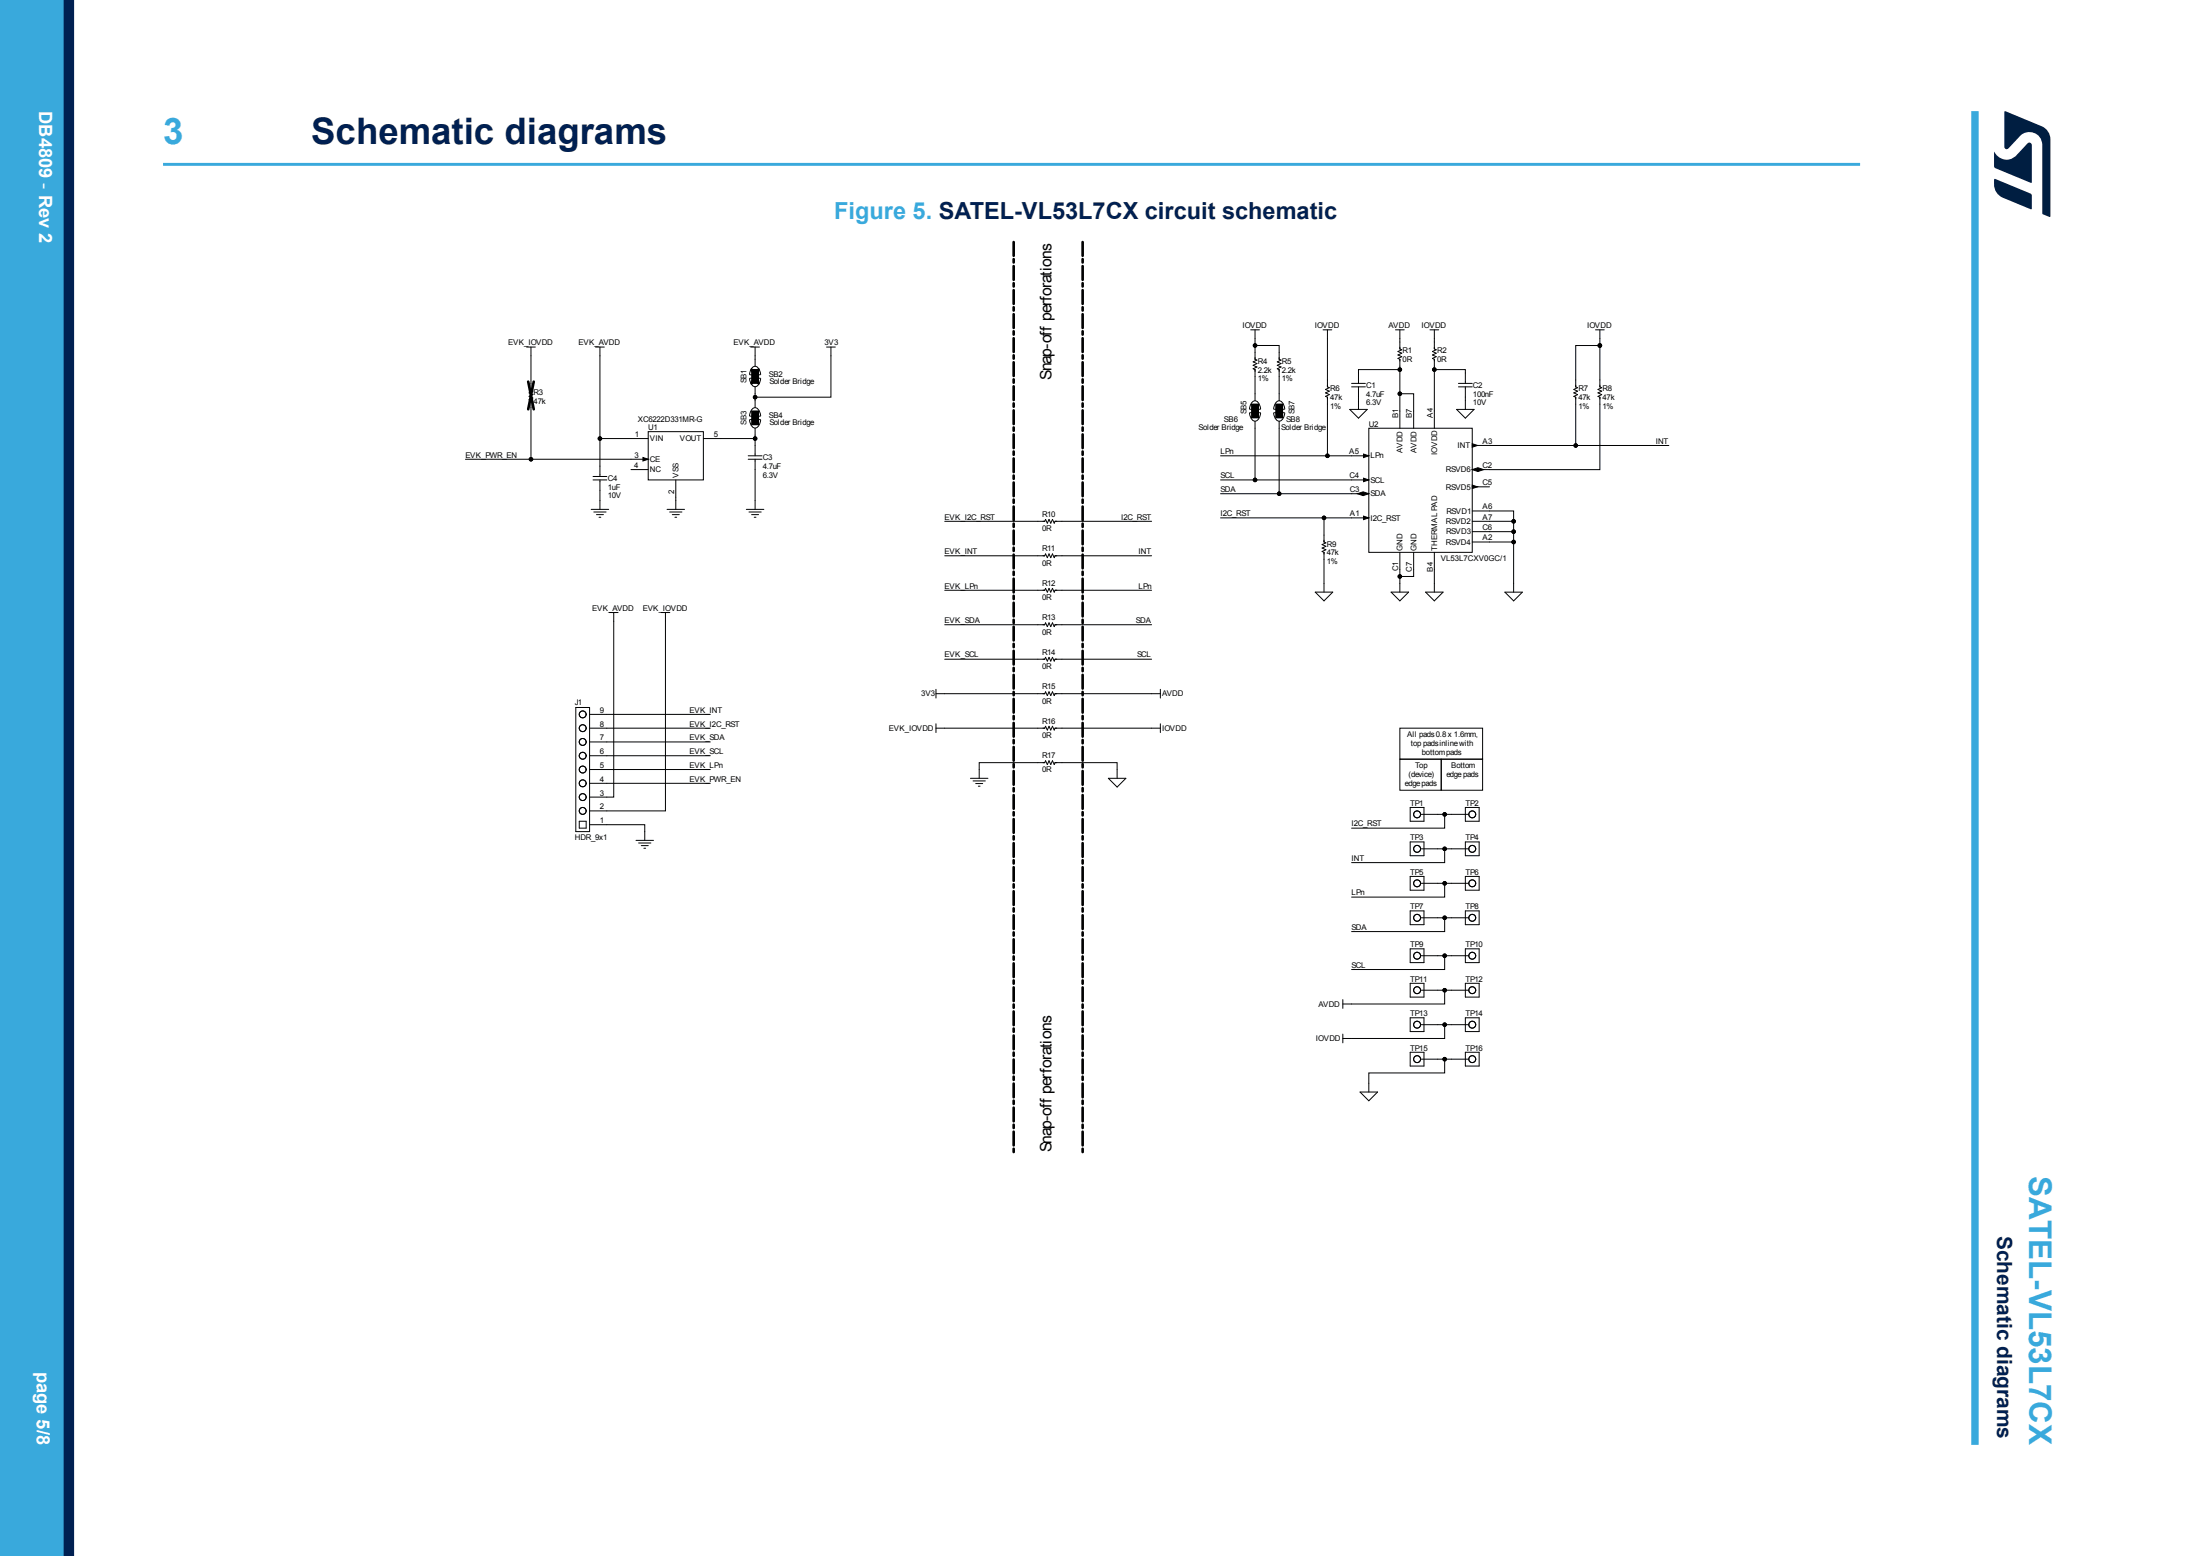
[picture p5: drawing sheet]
<svg xmlns="http://www.w3.org/2000/svg" width="297mm" height="210mm" viewBox="0 0 297 210" stroke-linecap="round" stroke-linejoin="round" font-family="sans-serif">
<path d="M22 22.2h229" fill="none" stroke="#39a9dc" stroke-width=".4"/>
<g fill="none" stroke="#000" stroke-width=".13">
<path d="M71.1 46.8h1.1M71.6 46.8v5.9l.3 .1-.5 .2 .5 .3-.5 .2 .5 .2-.5 .3 .2 .1v7.9M80.4 46.8h1.1M81 46.8v12.4M87.5 58.3h7.4v6.5h-7.4zM87.5 59.2h-6.5v5.1M101.1 56.1a1.04 1.04 0 0 1 .9-1.1 1.18 1.18 0 0 1 .6 1.1M101.1 50.5a1.04 1.04 0 0 1 .9-1.1 1.18 1.18 0 0 1 .6 1.1M101.2 56.6h1.4M101.2 56.2h1.4M101.2 51h1.4M101.2 50.6h1.4"/>
<path d="M101.3 46.8h1.2M101.4 49.9h1v1.8h-1zM101.4 55.5h1v1.8h-1zM101.9 57.8v1.4h-7M101.9 52.2v2.8M101.9 46.8v2.6M101.9 59.2v2.3M102.6 56.7a1.05 1.05 0 0 1-.8 1.1 1.17 1.17 0 0 1-.7-1.1M102.6 51.1a1.05 1.05 0 0 1-.8 1.1 1.17 1.17 0 0 1-.7-1.1M111.5 46.8h1.2M112.1 46.8v6.8h-10.2M168.6 55.2a1.04 1.04 0 0 1 .9-1.1 1.18 1.18 0 0 1 .6 1.1"/>
<path d="M168.7 55.7h1.4M168.7 55.2h1.4M168.8 44.5h1.1M168.9 54.5h.9v1.9h-.9zM169.4 44.5v4l.2 .1-.5 .2 .5 .3-.5 .2 .5 .2-.5 .3 .3 .1v4.2M169.4 56.9v7.9M169.4 46.6h3.2v1.9l.3 .1-.5 .2 .5 .3-.5 .2 .5 .2-.5 .3 .2 .1v4.2M170.1 55.7a1.05 1.05 0 0 1-.8 1.1 1.17 1.17 0 0 1-.7-1.1M171.9 55.2a1.03 1.03 0 0 1 .8-1.1 1.18 1.18 0 0 1 .7 1.1M171.9 55.7h1.4M171.9 55.2h1.4M172.1 54.5h1v1.9h-1z"/>
<path d="M172.6 56.9v9.7M173.4 55.7a1.05 1.05 0 0 1-.9 1.1 1.16 1.16 0 0 1-.6-1.1M178.5 44.5h1.2M179.1 44.5v7.7l.3 .1-.5 .3 .5 .2-.5 .2 .5 .3-.5 .2 .2 .1v7.9M182.1 55.3h2.4l-1.2 1.1zM182.4 52.2h1.8M182.4 51.7h1.8M183.3 52.2v3.1M184.7 57.8h14v16.7h-14zM188.3 44.5h1.2M188.9 57.8v-4.7h1.9v4.7M188.9 44.5v2.6l.3 .1-.6 .2 .6 .3-.6 .2 .6 .2-.6 .3 .3 .1v4.6"/>
<path d="M188.9 49.9h-5.6v1.8M193 44.5h1.1M193.5 49.9h4.2v1.8M193.5 44.5v2.6l.3 .1-.5 .2 .5 .3-.5 .2 .5 .2-.5 .3 .2 .1v9.3M196.6 55.3h2.3l-1.2 1.1zM196.8 52.2h1.9M196.8 51.7h1.9M197.7 52.2v3.1M198.7 59.9l.7 .2-.7 .3zM215.3 44.5h1.2M215.9 44.5v7.7l.2 .1-.5 .3 .5 .2-.5 .2 .5 .3-.5 .2 .3 .1v9.8h-17.2M215.9 46.6h-3.3v5.6l.3 .1-.5 .3 .5 .2-.5 .2 .5 .3-.5 .2 .2 .1v6.5"/>
<path d="M62.8 62h24.7M79.8 68.7h2.3M80 64.3h1.9M80 64.8h1.9M80.1 69.1h1.7M80.5 69.5h.9M80.8 69.8h.3M81 64.8v3.9M85.1 63.4h2.4M86.8 61.7l.7 .3-.7 .2zM90 68.7h2.4M90.4 69.1h1.6"/>
<path d="M90.7 69.5h1M91.1 69.8h.2M91.2 64.8v3.9M100.7 68.7h2.4M101 61.5h1.8M101 62h1.8M101.1 69.1h1.6M101.4 69.5h1M101.8 69.8h.2M101.9 62v6.7M127.5 79.7h13.5l.1-.3 .2 .5 .3-.5 .2 .5 .2-.5 .3 .5 .1-.2h13M127.5 75h13.5l.1-.2 .2 .5 .3-.5 .2 .5 .2-.5 .3 .5 .1-.3h13"/>
<path d="M127.5 70.4h13.5l.1-.3 .2 .5 .3-.5 .2 .5 .2-.5 .3 .5 .1-.2h13M164.7 69.9h20M164.7 64.8h20M164.7 61.5h20M164.7 66.6h20M177.5 79.9h2.3l-1.1 1.2zM178.7 69.9v3.2l.2 .2-.5 .2 .5 .2-.5 .3 .5 .2-.5 .2 .3 .1v5.4M183.2 66.6l.7-.2v.5zM184 66.4l.7 .2-.7 .3zM184 61.3l.7 .2-.7 .3zM184 64.5l.7 .3-.7 .2zM184 69.7l.7 .2-.7 .2z"/>
<path d="M187.7 79.9h2.4l-1.2 1.2zM188.9 74.5v3.3h1.9v-3.3M188.9 77.8v2.1M192.4 79.9h2.3l-1.2 1.2zM193.5 74.5v5.4M198.7 70.4h5.5v9.5M198.7 69h5.5v1.4M198.7 60.1h26.5M198.7 71.8h5.5M198.7 65.7h2.3M198.7 73.1h5.5M198.7 65.5l.7 .2-.7 .2z"/>
<path d="M198.7 63.4l.7-.3v.5zM199.5 63.1l.7 .3-.7 .2zM203.1 79.9h2.3l-1.2 1.2zM77.7 95.5h1.9v16.7h-1.9zM79.6 98.3h16.2M79.6 96.4h16.2M82.2 82.7h1.2M82.8 82.7v24.9h-3.2M89.2 82.7h1.2M89.8 82.7v26.7h-10.2M126.3 93.6h14.7l.1-.2 .2 .5 .3-.5 .2 .5 .2-.5 .3 .5 .1-.3h14.2M126.3 98.3h14.7l.1-.3 .2 .5 .3-.5 .2 .5 .2-.5 .3 .5 .1-.2h14.2"/>
<path d="M126.3 93v1.2M126.3 97.7v1.2M127.5 89h13.5l.1-.3 .2 .5 .3-.5 .2 .5 .2-.5 .3 .5 .1-.2h13M127.5 84.3h13.5l.1-.2 .2 .5 .3-.5 .2 .5 .2-.5 .3 .5 .1-.3h13M156.6 93v1.2M156.6 97.7v1.2M188.9 98.3h11.2v4.2h-11.2zM78.2 110.8h.9v1h-.9zM79.6 111.3h7.4v2.1M79.6 105.7h16.2M79.6 103.9h16.2M79.6 102h16.2"/>
<path d="M79.6 100.1h16.2M85.8 113.4h2.4M86.2 113.8h1.6M86.5 114.1h1M86.9 114.5h.2M131 105h2.3M131.3 105.4h1.7M131.7 105.8h.9M132 106.1h.3M132.1 105v-2.1h8.9l.1-.2 .2 .5 .3-.5 .2 .5 .2-.5 .3 .5 .1-.3h8.3v2.1M149.6 105h2.3l-1.2 1.2zM188.9 102.5h5.6v4.2h-5.6z"/>
<path d="M190.3 113.6h1.8v1.9h-1.8zM190.3 118.3h1.8v1.8h-1.8zM190.3 109h1.8v1.8h-1.8zM191.7 119.2h6.5M191.7 114.6h6.5M191.7 109.9h6.5M194.5 102.5h5.6v4.2h-5.6zM194.9 119.2v1.9h-12.5M194.9 114.6v1.8h-12.5M194.9 109.9v1.9h-12.5M197.7 109h1.9v1.8h-1.9zM197.7 113.6h1.9v1.9h-1.9z"/>
<path d="M197.7 118.3h1.9v1.8h-1.9zM181.2 134.9v1.2M181.2 139.6v1.1M190.3 122.9h1.8v1.9h-1.8zM190.3 128.1h1.8v1.8h-1.8zM190.3 132.7h1.8v1.9h-1.8zM190.3 137.4h1.8v1.8h-1.8zM191.7 138.3h6.5M191.7 133.6h6.5M191.7 129h6.5M191.7 123.9h6.5M194.9 138.3v1.9h-13.7"/>
<path d="M194.9 133.6v1.9h-13.7M194.9 129v1.8h-12.5M194.9 123.9v1.8h-12.5M197.7 122.9h1.9v1.9h-1.9zM197.7 128.1h1.9v1.8h-1.9zM197.7 132.7h1.9v1.9h-1.9zM197.7 137.4h1.9v1.8h-1.9zM183.5 147.4h2.4l-1.2 1.2zM190.3 142h1.8v1.9h-1.8zM191.7 142.9h6.5M194.9 142.9v1.9h-10.2v2.6M197.7 142h1.9v1.9h-1.9z"/>
<circle cx="81" cy="59.2" r=".24"/>
<circle cx="101.9" cy="59.2" r=".24"/>
<circle cx="101.9" cy="53.6" r=".24"/>
<circle cx="169.4" cy="46.6" r=".24"/>
<circle cx="188.9" cy="53.1" r=".24"/>
<circle cx="188.9" cy="49.9" r=".24"/>
<circle cx="193.5" cy="49.9" r=".24"/>
<circle cx="215.9" cy="46.6" r=".24"/>
<circle cx="71.6" cy="62" r=".24"/>
<circle cx="169.4" cy="64.8" r=".24"/>
<circle cx="172.6" cy="66.6" r=".24"/>
<circle cx="178.7" cy="69.9" r=".24"/>
<circle cx="179.1" cy="61.5" r=".24"/>
<circle cx="188.9" cy="77.8" r=".24"/>
<circle cx="204.2" cy="71.8" r=".24"/>
<circle cx="204.2" cy="73.1" r=".24"/>
<circle cx="204.2" cy="70.4" r=".24"/>
<circle cx="212.6" cy="60.1" r=".24"/>
<circle cx="78.6" cy="96.4" r=".47"/>
<circle cx="78.6" cy="98.3" r=".47"/>
<circle cx="78.6" cy="109.4" r=".47"/>
<circle cx="78.6" cy="107.6" r=".47"/>
<circle cx="78.6" cy="103.9" r=".47"/>
<circle cx="78.6" cy="102" r=".47"/>
<circle cx="78.6" cy="100.1" r=".47"/>
<circle cx="78.6" cy="105.7" r=".47"/>
<circle cx="191.2" cy="114.6" r=".47"/>
<circle cx="191.2" cy="109.9" r=".47"/>
<circle cx="191.2" cy="119.2" r=".47"/>
<circle cx="194.9" cy="114.6" r=".24"/>
<circle cx="194.9" cy="119.2" r=".24"/>
<circle cx="194.9" cy="109.9" r=".24"/>
<circle cx="198.7" cy="114.6" r=".47"/>
<circle cx="198.7" cy="109.9" r=".47"/>
<circle cx="198.7" cy="119.2" r=".47"/>
<circle cx="198.7" cy="119.2" r=".46"/>
<circle cx="198.7" cy="109.9" r=".46"/>
<circle cx="198.7" cy="114.6" r=".46"/>
<circle cx="191.2" cy="138.3" r=".47"/>
<circle cx="191.2" cy="133.6" r=".47"/>
<circle cx="191.2" cy="129" r=".47"/>
<circle cx="191.2" cy="123.9" r=".47"/>
<circle cx="194.9" cy="133.6" r=".24"/>
<circle cx="194.9" cy="138.3" r=".24"/>
<circle cx="194.9" cy="129" r=".24"/>
<circle cx="194.9" cy="123.9" r=".24"/>
<circle cx="198.7" cy="133.6" r=".46"/>
<circle cx="198.7" cy="129" r=".46"/>
<circle cx="198.7" cy="123.9" r=".46"/>
<circle cx="198.7" cy="138.3" r=".47"/>
<circle cx="198.7" cy="138.3" r=".46"/>
<circle cx="198.7" cy="123.9" r=".47"/>
<circle cx="198.7" cy="133.6" r=".47"/>
<circle cx="198.7" cy="129" r=".47"/>
<circle cx="191.2" cy="142.9" r=".47"/>
<circle cx="194.9" cy="142.9" r=".24"/>
<circle cx="198.7" cy="142.9" r=".47"/>
<circle cx="198.7" cy="142.9" r=".46"/>
</g>
<g fill="none" stroke="#000" stroke-width=".35">
<path d="M136.8 32.7v1.8M136.8 35v.4M136.8 35.9v1.9M136.8 38.2v.5M136.8 39.2v1.8M146.1 32.7v1.8M146.1 35v.4M146.1 35.9v1.9M146.1 38.2v.5M146.1 39.2v1.8M71.3 51.5l.7 3.7M72 51.5l-.7 3.7"/>
<path d="M101.4 49.9l1 1.8M102.4 49.9l-1 1.8M136.8 41.5v.4M136.8 42.4v1.9M136.8 44.7v.5M136.8 45.6v1.9M136.8 48v.4M136.8 48.9v1.8M136.8 51.2v.4M136.8 52.1v1.9M136.8 54.4v.5M136.8 55.4v1.8"/>
<path d="M136.8 57.7v.4M136.8 58.6v1.9M146.1 41.5v.4M146.1 42.4v1.9M146.1 44.7v.5M146.1 45.6v1.9M146.1 48v.4M146.1 48.9v1.8M146.1 51.2v.4M146.1 52.1v1.9M146.1 54.4v.5M146.1 55.4v1.8"/>
<path d="M146.1 57.7v.4M146.1 58.6v1.9M136.8 60.9v.5M136.8 61.9v1.8M136.8 64.2v.4M136.8 65.1v1.9M136.8 67.4v.5M136.8 68.4v1.8M136.8 70.7v.4M136.8 71.6v1.9M136.8 73.9v.5M136.8 74.9v1.8"/>
<path d="M136.8 77.2v.4M136.8 78.1v1.8M146.1 60.9v.5M146.1 61.9v1.8M146.1 64.2v.4M146.1 65.1v1.9M146.1 67.4v.5M146.1 68.4v1.8M146.1 70.7v.4M146.1 71.6v1.9M146.1 73.9v.5M146.1 74.9v1.8"/>
<path d="M146.1 77.2v.4M146.1 78.1v1.8M136.8 80.4v.4M136.8 81.3v1.9M136.8 83.6v.5M136.8 84.6v1.8M136.8 86.9v.4M136.8 87.8v1.9M136.8 90.1v.5M136.8 91.1v1.8M136.8 93.4v.4M136.8 94.3v1.9"/>
<path d="M136.8 96.6v.5M136.8 97.6v1.8M136.8 99.9v.4M146.1 80.4v.4M146.1 81.3v1.9M146.1 83.6v.5M146.1 84.6v1.8M146.1 86.9v.4M146.1 87.8v1.9M146.1 90.1v.5M146.1 91.1v1.8M146.1 93.4v.4"/>
<path d="M146.1 94.3v1.9M146.1 96.6v.5M146.1 97.6v1.8M146.1 99.9v.4M136.8 100.8v1.9M136.8 103.1v.5M136.8 104.1v1.8M136.8 106.4v.4M136.8 107.3v1.9M136.8 109.6v.5M136.8 110.5v1.9M136.8 112.9v.4"/>
<path d="M136.8 113.8v1.8M136.8 116.1v.4M136.8 117v1.9M136.8 119.3v.5M146.1 100.8v1.9M146.1 103.1v.5M146.1 104.1v1.8M146.1 106.4v.4M146.1 107.3v1.9M146.1 109.6v.5M146.1 110.5v1.9M146.1 112.9v.4"/>
<path d="M146.1 113.8v1.8M146.1 116.1v.4M146.1 117v1.9M146.1 119.3v.5M136.8 120.3v1.8M136.8 122.6v.4M136.8 123.5v1.9M136.8 125.8v.5M136.8 126.8v1.8M136.8 129.1v.4M136.8 130v1.9M136.8 132.3v.5"/>
<path d="M136.8 133.3v1.8M136.8 135.6v.4M136.8 136.5v1.9M136.8 138.8v.5M136.8 139.8v1.8M146.1 120.3v1.8M146.1 122.6v.4M146.1 123.5v1.9M146.1 125.8v.5M146.1 126.8v1.8M146.1 129.1v.4M146.1 130v1.9"/>
<path d="M146.1 132.3v.5M146.1 133.3v1.8M146.1 135.6v.4M146.1 136.5v1.9M146.1 138.8v.5M146.1 139.8v1.8M136.8 142.1v.4M136.8 143v1.8M136.8 145.3v.4M136.8 146.2v1.9M136.8 148.5v.5M136.8 149.5v1.8"/>
<path d="M136.8 151.8v.4M136.8 152.7v1.9M136.8 155v.5M146.1 142.1v.4M146.1 143v1.8M146.1 145.3v.4M146.1 146.2v1.9M146.1 148.5v.5M146.1 149.5v1.8M146.1 151.8v.4M146.1 152.7v1.9M146.1 155v.5"/>
</g>
<g fill="#000">
<path d="M86.8 61.7l.7 .3-.7 .2zM183.2 66.6l.7-.2v.5zM184 66.4l.7 .2-.7 .3zM184 61.3l.7 .2-.7 .3zM184 64.5l.7 .3-.7 .2zM184 69.7l.7 .2-.7 .2zM198.7 65.5l.7 .2-.7 .2zM198.7 59.9l.7 .2-.7 .3zM198.7 63.4l.7-.3v.5zM199.5 63.1l.7 .3-.7 .2z"/>
<path d="M101.4 49.9h1v1.8h-1z" fill-rule="evenodd"/>
<path d="M101.4 55.5h1v1.8h-1z" fill-rule="evenodd"/>
<path d="M168.9 54.5h.9v1.9h-.9z" fill-rule="evenodd"/>
<path d="M172.1 54.5h1v1.9h-1z" fill-rule="evenodd"/>
</g>
<g fill="#000">
<circle cx="81" cy="59.2" r=".24"/>
<circle cx="101.9" cy="59.2" r=".24"/>
<circle cx="101.9" cy="53.6" r=".24"/>
<circle cx="169.4" cy="46.6" r=".24"/>
<circle cx="188.9" cy="53.1" r=".24"/>
<circle cx="188.9" cy="49.9" r=".24"/>
<circle cx="193.5" cy="49.9" r=".24"/>
<circle cx="215.9" cy="46.6" r=".24"/>
<circle cx="71.6" cy="62" r=".24"/>
<circle cx="169.4" cy="64.8" r=".24"/>
<circle cx="172.6" cy="66.6" r=".24"/>
<circle cx="178.7" cy="69.9" r=".24"/>
<circle cx="179.1" cy="61.5" r=".24"/>
<circle cx="188.9" cy="77.8" r=".24"/>
<circle cx="204.2" cy="71.8" r=".24"/>
<circle cx="204.2" cy="73.1" r=".24"/>
<circle cx="204.2" cy="70.4" r=".24"/>
<circle cx="212.6" cy="60.1" r=".24"/>
<circle cx="194.9" cy="114.6" r=".24"/>
<circle cx="194.9" cy="119.2" r=".24"/>
<circle cx="194.9" cy="109.9" r=".24"/>
<circle cx="194.9" cy="133.6" r=".24"/>
<circle cx="194.9" cy="138.3" r=".24"/>
<circle cx="194.9" cy="129" r=".24"/>
<circle cx="194.9" cy="123.9" r=".24"/>
<circle cx="194.9" cy="142.9" r=".24"/>
</g>
<path d="M266.5 15v180" fill="none" stroke="#39a9dc" stroke-width="1"/>
<g fill="#39a9dc">
<path d="M0 0h8.6v210h-8.6z" fill-rule="evenodd"/>
<path d="M0 0h7.5v210h-7.5z" fill-rule="evenodd"/>
</g>
<path d="M9.3 0v210" fill="none" stroke="#002052" stroke-width="1.4"/>
<g fill="#001e41">
<path d="M270.5 15l5 2.1a1.91 1.91 0 0 1 1.2 1.7v10.4l-.1 .1-1-.5v-9.2a1.74 1.74 0 0 0-1-1.6 1.74 1.74 0 0 0-2 .3l-1.6 1.7-.2 .1-.3-.1z"/>
<path d="M269.1 24.2l4.9 1.9 .2 .3v1.7l-.2 .1-3.8-1.5a1.92 1.92 0 0 1-1.1-1.8z"/>
<path d="M269.1 20.5a1.85 1.85 0 0 0 2.9 .5l1.6-1.6 .2-.2 .3 .2v5.3l-5-2.1z"/>
</g>
<text font-size="4.9" fill="#39a9dc" x="22" y="19.4">3</text>
<text font-size="4.9" fill="#002052" x="42" y="19.4">Schematic diagrams</text>
<text font-size="4.2" fill="#39a9dc" x="273.8" y="158.8" transform="rotate(90 273.8 158.8)">SATEL-VL53L7CX</text>
<text font-size="3.2" fill="#39a9dc" x="112.6" y="29.5">Figure 5. SATEL-VL53L7CX circuit schematic</text>
<text font-size="2.8" fill="#002052" x="269.5" y="166.8" transform="rotate(90 269.5 166.8)">Schematic diagrams</text>
<g font-size="2.5" fill="#fff">
<text x="5.3" y="15" transform="rotate(90 5.3 15)">DB4809 - Rev 2</text>
<text x="5" y="185.1" transform="rotate(90 5 185.1)">page 5/8</text>
</g>
<g font-size="2.1">
<text x="141.9" y="51.3" transform="rotate(-90 141.9 51.3)">Snap-off perforations</text>
<text x="141.9" y="155.5" transform="rotate(-90 141.9 155.5)">Snap-off perforations</text>
</g>
<g font-size="1.1">
<text x="68.6" y="46.6">EVK_IOVDD</text>
<text x="78.1" y="46.6">EVK_AVDD</text>
<text x="99" y="46.6">EVK_AVDD</text>
<text x="111.2" y="46.6">3V3</text>
<text x="167.6" y="44.3">IOVDD</text>
<text x="177.4" y="44.3">IOVDD</text>
<text x="187.4" y="44.3">AVDD</text>
<text x="189.3" y="47.7">R1</text>
<text x="191.8" y="44.3">IOVDD</text>
<text x="193.9" y="47.7">R2</text>
<text x="214.2" y="44.3">IOVDD</text>
<text x="72" y="53.3">R3</text>
<text x="100.7" y="51.7" transform="rotate(-90 100.7 51.7)">SB1</text>
<text x="103.8" y="50.8">SB2</text>
<text x="103.8" y="51.8">Solder Bridge</text>
<text x="169.7" y="51.5">1%</text>
<text x="169.7" y="49.1">R4</text>
<text x="169.7" y="50.3">2.2k</text>
<text x="173" y="51.5">1%</text>
<text x="173" y="49.1">R5</text>
<text x="173" y="50.3">2.2k</text>
<text x="179.5" y="52.8">R6</text>
<text x="179.5" y="54">47k</text>
<text x="184.3" y="52.3">C1</text>
<text x="184.3" y="53.5">4.7uF</text>
<text x="189.3" y="48.9">0R</text>
<text x="193.9" y="48.9">0R</text>
<text x="198.8" y="52.3">C2</text>
<text x="198.8" y="53.5">100nF</text>
<text x="213" y="52.8">R7</text>
<text x="213" y="54">47k</text>
<text x="216.2" y="52.8">R8</text>
<text x="216.2" y="54">47k</text>
<text x="72" y="54.5">47k</text>
<text x="85.7" y="59">1</text>
<text x="86.1" y="56.9">XC6222D331MR-G</text>
<text x="87.5" y="58">U1</text>
<text x="87.7" y="59.5">VIN</text>
<text x="91.7" y="59.5">VOUT</text>
<text x="96.3" y="59">5</text>
<text x="100.7" y="57.3" transform="rotate(-90 100.7 57.3)">SB3</text>
<text x="103.8" y="56.4">SB4</text>
<text x="103.8" y="57.4">Solder Bridge</text>
<text x="161.7" y="58">Solder Bridge</text>
<text x="165.2" y="56.9">SB6</text>
<text x="168.2" y="55.9" transform="rotate(-90 168.2 55.9)">SB5</text>
<text x="172.9" y="58">Solder Bridge</text>
<text x="173.6" y="56.9">SB8</text>
<text x="174.7" y="55.9" transform="rotate(-90 174.7 55.9)">SB7</text>
<text x="179.5" y="55.2">1%</text>
<text x="184.3" y="54.7">6.3V</text>
<text x="184.7" y="57.6">U2</text>
<text x="188.7" y="56.4" transform="rotate(-90 188.7 56.4)">B1</text>
<text x="190.5" y="56.4" transform="rotate(-90 190.5 56.4)">B7</text>
<text x="193.3" y="56.4" transform="rotate(-90 193.3 56.4)">A4</text>
<text x="198.8" y="54.7">10V</text>
<text x="200.1" y="59.9">A3</text>
<text x="213" y="55.2">1%</text>
<text x="216.2" y="55.2">1%</text>
<text x="223.4" y="59.9">INT</text>
<text x="62.8" y="61.7">EVK_PWR_EN</text>
<text x="82" y="64.9">C4</text>
<text x="85.6" y="63.2">4</text>
<text x="85.6" y="61.7">3</text>
<text x="87.7" y="62.3">CE</text>
<text x="87.7" y="63.8">NC</text>
<text x="91.5" y="64.5" transform="rotate(-90 91.5 64.5)">VSS</text>
<text x="102.9" y="64.5">6.3V</text>
<text x="102.9" y="62.1">C3</text>
<text x="102.9" y="63.3">4.7uF</text>
<text x="164.7" y="61.3">LPn</text>
<text x="164.7" y="64.5">SCL</text>
<text x="182.1" y="61.3">A5</text>
<text x="182.1" y="64.5">C4</text>
<text x="184.9" y="61.9">LPn</text>
<text x="184.9" y="65.1">SCL</text>
<text x="189.3" y="61.1" transform="rotate(-90 189.3 61.1)">AVDD</text>
<text x="191.1" y="61.1" transform="rotate(-90 191.1 61.1)">AVDD</text>
<text x="193.9" y="61.4" transform="rotate(-90 193.9 61.4)">IOVDD</text>
<text x="195.1" y="63.8">RSVD6</text>
<text x="196.7" y="60.5">INT</text>
<text x="200.1" y="65.5">C5</text>
<text x="200.1" y="63.2">C2</text>
<text x="82" y="67.3">10V</text>
<text x="82" y="66.1">1uF</text>
<text x="91" y="66.7" transform="rotate(-90 91 66.7)">2</text>
<text x="127.5" y="70.1">EVK_I2C_RST</text>
<text x="140.6" y="69.7">R10</text>
<text x="140.6" y="71.7">0R</text>
<text x="151.3" y="70.1">I2C_RST</text>
<text x="164.7" y="69.7">I2C_RST</text>
<text x="164.7" y="66.4">SDA</text>
<text x="182.1" y="66.4">C3</text>
<text x="182.1" y="69.7">A1</text>
<text x="184.9" y="67">SDA</text>
<text x="184.9" y="70.3">I2C_RST</text>
<text x="195.1" y="70.7">RSVD2</text>
<text x="195.1" y="66.1">RSVD5</text>
<text x="195.2" y="69.3">RSVD1</text>
<text x="200.1" y="71.5">C6</text>
<text x="200.1" y="70.1">A7</text>
<text x="200.1" y="68.7">A6</text>
<text x="127.5" y="74.8">EVK_INT</text>
<text x="140.6" y="74.4">R11</text>
<text x="140.6" y="76.3">0R</text>
<text x="153.6" y="74.8">INT</text>
<text x="179" y="76.1">1%</text>
<text x="179" y="73.8">R9</text>
<text x="179" y="74.9">47k</text>
<text x="188.7" y="77.1" transform="rotate(-90 188.7 77.1)">C1</text>
<text x="189.3" y="74.3" transform="rotate(-90 189.3 74.3)">GND</text>
<text x="190.5" y="77.2" transform="rotate(-90 190.5 77.2)">C7</text>
<text x="191.1" y="74.3" transform="rotate(-90 191.1 74.3)">GND</text>
<text x="193.3" y="77.2" transform="rotate(-90 193.3 77.2)">B4</text>
<text x="193.9" y="74.3" transform="rotate(-90 193.9 74.3)">THERMAL PAD</text>
<text x="194.4" y="75.7">VL53L7CXV0GC/1</text>
<text x="195.1" y="73.5">RSVD4</text>
<text x="195.1" y="72.1">RSVD3</text>
<text x="200.1" y="72.9">A2</text>
<text x="79.9" y="82.4">EVK_AVDD</text>
<text x="86.7" y="82.4">EVK_IOVDD</text>
<text x="127.5" y="79.4">EVK_LPn</text>
<text x="140.6" y="79.1">R12</text>
<text x="140.6" y="81">0R</text>
<text x="140.6" y="83.7">R13</text>
<text x="153.6" y="79.4">LPn</text>
<text x="127.5" y="84.1">EVK_SDA</text>
<text x="127.5" y="88.7">EVK_SCL</text>
<text x="140.6" y="88.4">R14</text>
<text x="140.6" y="85.7">0R</text>
<text x="153.3" y="84.1">SDA</text>
<text x="153.4" y="88.7">SCL</text>
<text x="77.6" y="95.2">J1</text>
<text x="124.3" y="94">3V3</text>
<text x="140.6" y="90.3">0R</text>
<text x="140.6" y="93">R15</text>
<text x="140.6" y="95">0R</text>
<text x="156.8" y="94">AVDD</text>
<text x="81" y="101.8">6</text>
<text x="81" y="99.9">7</text>
<text x="81" y="98.1">8</text>
<text x="81" y="96.2">9</text>
<text x="93" y="96.2">EVK_INT</text>
<text x="93" y="98.1">EVK_I2C_RST</text>
<text x="93" y="99.9">EVK_SDA</text>
<text x="93" y="101.8">EVK_SCL</text>
<text x="119.9" y="98.7">EVK_IOVDD</text>
<text x="140.6" y="97.7">R16</text>
<text x="140.6" y="99.6">0R</text>
<text x="156.8" y="98.7">IOVDD</text>
<text x="189.9" y="99.5">All pads 0.8 x 1.6mm,</text>
<text x="190.4" y="100.7">top pads inline with</text>
<text x="191.9" y="101.9">bottom pads</text>
<text x="81" y="107.4">3</text>
<text x="81" y="105.5">4</text>
<text x="81" y="103.6">5</text>
<text x="93" y="103.6">EVK_LPn</text>
<text x="93" y="105.5">EVK_PWR_EN</text>
<text x="140.6" y="102.3">R17</text>
<text x="140.6" y="104.3">0R</text>
<text x="189.6" y="106">edge pads</text>
<text x="190.1" y="104.8">(device)</text>
<text x="191" y="103.7">Top</text>
<text x="195.2" y="104.8">edge pads</text>
<text x="195.8" y="103.7">Bottom</text>
<text x="77.6" y="113.3">HDR_9x1</text>
<text x="81" y="111.1">1</text>
<text x="81" y="109.2">2</text>
<text x="182.4" y="111.5">I2C_RST</text>
<text x="190.3" y="108.7">TP1</text>
<text x="190.3" y="113.4">TP3</text>
<text x="197.7" y="108.7">TP2</text>
<text x="197.7" y="113.4">TP4</text>
<text x="182.4" y="116.2">INT</text>
<text x="190.3" y="118.1">TP5</text>
<text x="197.7" y="118.1">TP6</text>
<text x="182.4" y="125.5">SDA</text>
<text x="182.4" y="120.8">LPn</text>
<text x="190.3" y="122.7">TP7</text>
<text x="197.7" y="122.7">TP8</text>
<text x="182.4" y="130.6">SCL</text>
<text x="190.3" y="127.8">TP9</text>
<text x="197.7" y="127.8">TP10</text>
<text x="177.9" y="135.9">AVDD</text>
<text x="190.3" y="132.5">TP11</text>
<text x="190.3" y="137.1">TP13</text>
<text x="197.7" y="132.5">TP12</text>
<text x="197.7" y="137.1">TP14</text>
<text x="177.6" y="140.5">IOVDD</text>
<text x="190.3" y="141.8">TP15</text>
<text x="197.7" y="141.8">TP16</text>
</g>
</svg>
